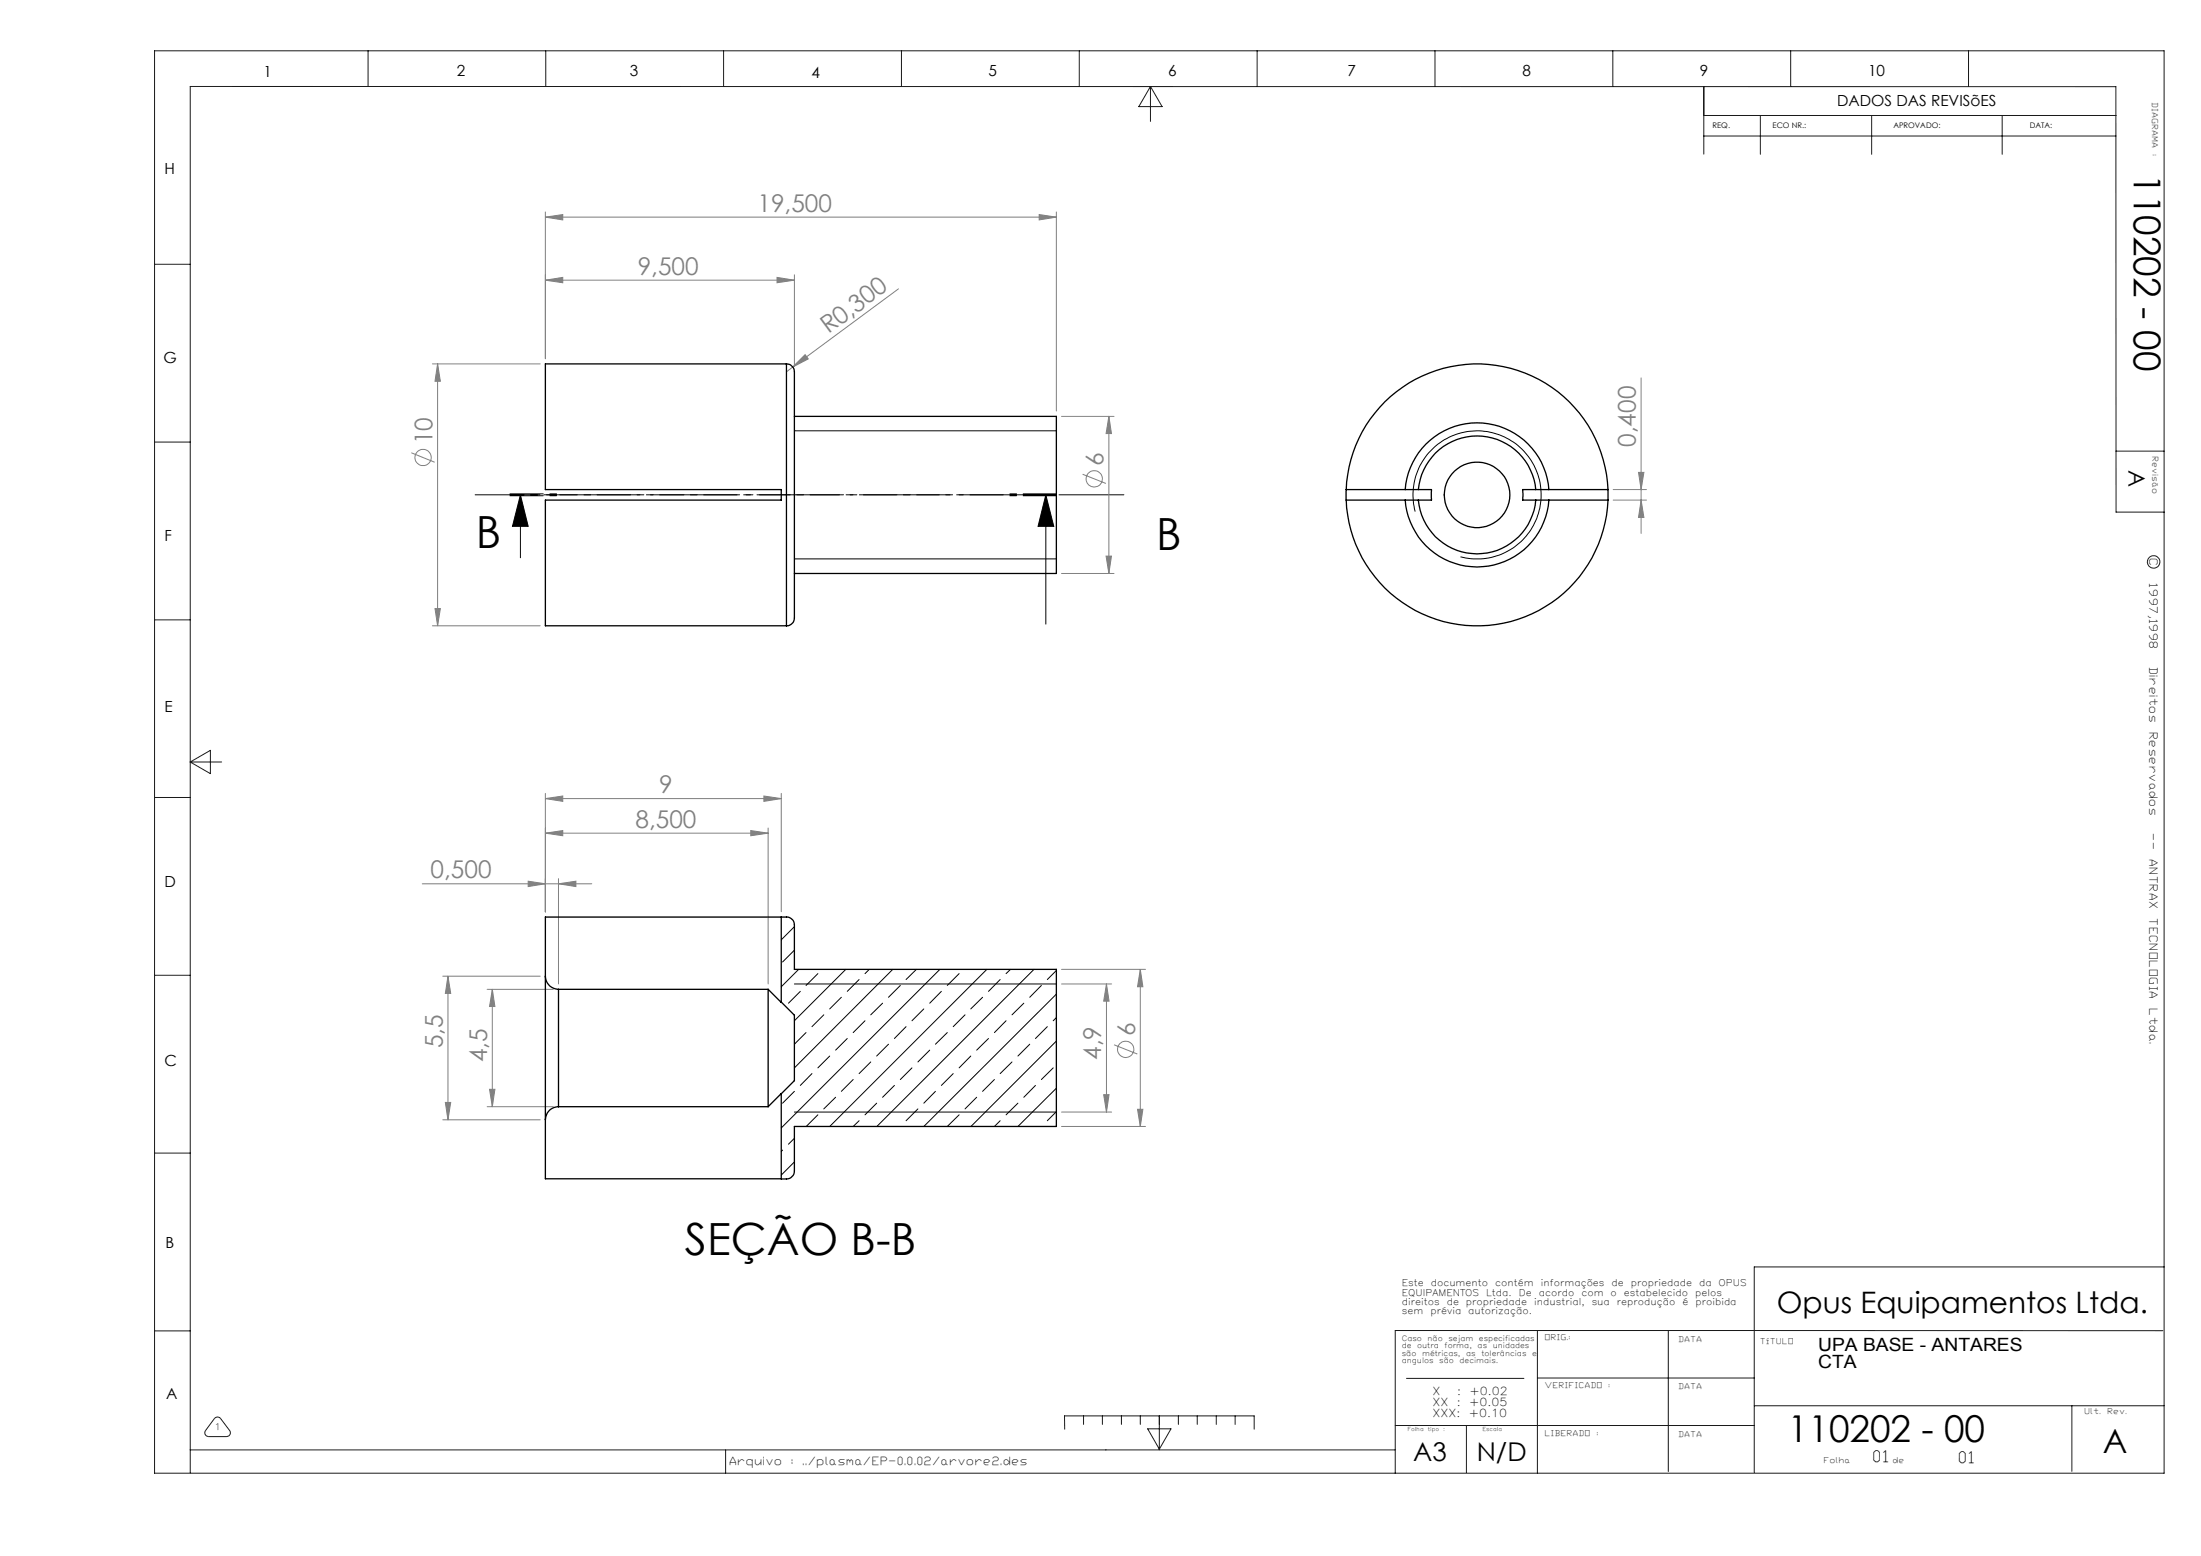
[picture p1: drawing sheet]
<svg xmlns="http://www.w3.org/2000/svg" width="420mm" height="297mm" viewBox="0 0 420 297" stroke-linecap="round" stroke-linejoin="round" font-family="sans-serif">
<g fill="none" stroke="#808080" stroke-width=".19">
<path d="M104.1 41.4l3.3-.4v1zM104.1 53.5l3.3-.6v1.1zM104.1 40.5v28M104.1 41.4h97.5M104.1 53.5h47.5M148.3 52.9l3.3 .6-3.3 .5zM151.6 52.5v17.5M171.4 55.1l-20.1 15M198.3 41l3.3 .4-3.3 .6zM201.6 40.5v38M82.5 69.5h20.6M83.5 69.5l.5 3.3h-1z"/>
<path d="M83.5 69.5v49.9M151.3 70.1l-1.2 .9M153.6 67.7l.6 .8-2.9 1.6zM202.6 79.5h10M211.6 79.5l.5 3.3h-1zM211.6 79.5v30M313.2 72.1v29.7M78.5 86.4l4.4 1.8M206.6 90.5l4.4 1.8M307.8 93.4h6.4M307.8 95.5h6.4M312.7 90.2h1l-.5 3.2z"/>
<path d="M313.2 95.5l.5 3.3h-1zM82.5 119.4h20.6M83 116.2h1l-.5 3.2zM202.6 109.5h10M211.1 106.1h1l-.5 3.4zM104.1 159l3.3-.5v1zM104.1 152.4l3.3-.5v1.1zM104.1 151.4v22.7M104.1 159h42.5M104.1 152.4h45M143.3 158.5l3.3 .5-3.3 .5zM145.8 151.9l3.3 .5-3.3 .6z"/>
<path d="M146.6 158v29.8M149.1 151.4v22.6M80.6 168.7h32.3M100.8 168.2l3.3 .5-3.3 .5zM106.6 168.7l3.3-.5v1zM106.6 167.7v20.1M84.5 186.3h18.6M85.5 186.3l.5 3.3h-1zM85.5 186.3v27.4M93 188.8h12.6M93.9 188.8l.5 3.3h-1zM93.9 188.8v22.4"/>
<path d="M202.6 187.8h9.5M202.6 185h16M211.1 187.8l.5 3.3h-1zM211.1 187.8v24.5M212.6 199.4l4.4 1.8M217.6 185l.5 3.3h-1zM217.6 185v30M84.5 213.7h18.6M85 210.4h1l-.5 3.3zM93 211.2h12.6M93.4 207.9h1l-.5 3.3zM202.6 212.3h9.5"/>
<path d="M202.6 215h16M210.6 208.9h1l-.5 3.4zM217.1 211.7h1l-.5 3.3z"/>
<circle cx="80.7" cy="87.3" r="1.56"/>
<circle cx="208.8" cy="91.4" r="1.55"/>
<circle cx="214.8" cy="200.3" r="1.55"/>
</g>
<path d="M99.3 94.5l1.5 6h-3zM99.3 94.5v12M151.6 82.2h50M199.6 94.5l1.5 6h-3zM199.6 94.5v24.6M270.1 97.6a12.2 12.2 0 0 1 10.7-15.3 12.2 12.2 0 0 1 13.3 13.2 12.2 12.2 0 0 1-15.4 10.8M151.6 106.7h50M151.6 187.8h50M151.6 212.3h50" fill="none" stroke="#000" stroke-width=".19"/>
<g fill="none" stroke="#191924" stroke-width=".19">
<path d="M29.5 9.7h383.5v271.5h-383.5zM70.2 9.7v6.8M104.1 9.7v6.8M138.1 9.7v6.8M172 9.7v6.8M206 9.7v6.8M219.5 16.5v6.7M219.5 16.5l2.3 3.9h-4.5zM239.9 9.7v6.8M273.8 9.7v6.8M307.8 9.7v6.8M325.1 16.5v12.9"/>
<path d="M341.7 9.7v6.8M375.6 9.7v6.8M325.1 22h78.7M325.1 26h78.7M335.9 22v7.5M357.2 22v7.5M382.1 22v7.5M29.5 50.4h6.8M29.5 84.4h6.8M403.8 86.1h9.2M413 97.8h-9.2v-81.3h-367.5v264.6M29.5 118.3h6.8"/>
<path d="M29.5 152.2h6.8M36.3 145.4h6M36.3 145.4l3.8-2.2v4.5zM29.5 186.2h6.8M29.5 220.1h6.8M29.5 254h6.8M293.4 254v27.2M318.3 254v26.9M412.7 254h-146.5v27.2M413 241.8h-78.2v39.3M36.3 276.8h229.9M40.9 270.8a.74 .74 0 0 1 1.2 0l1.7 2.2a.72 .72 0 0 1 .1 .8 .72 .72 0 0 1-.6 .4h-3.5a.73 .73 0 0 1-.6-1.2z"/>
<path d="M138.5 276.8v4.4M203.2 272.8l-.1-2.5h36.2v2.5M206.8 270.3v1.6M210.4 270.3v1.6M214 270.3v1.6M217.6 270.3v1.6M219 272.7h4.4l-2.2 3.9zM221.2 270.3v6.4M224.9 270.3v1.6M228.5 270.3v1.6M232.1 270.3v1.6M235.7 270.3v1.6"/>
<path d="M266.2 272.1h68.6M268.4 263.1h22.4M279.8 272.1v9M293.4 263h41.4M334.8 268.3h78.2M395.4 268.3v12.5"/>
<circle cx="411" cy="107.2" r="1.19"/>
</g>
<path d="M214.5 94.4h-123.8" fill="none" stroke="#000" stroke-width=".19" stroke-dasharray="15.2 1.3 1.3 1.3" stroke-dashoffset="2.9"/>
<path d="M97.3 94.3h10M97.3 94.6h10M201.6 94.4h-104.3M201.6 94.3h-10M201.6 94.6h-10" fill="none" stroke="#000" stroke-width=".19" stroke-dasharray="6.3 1.3 1.3 1.3"/>
<path d="M199.6 94.5l1.5 6h-3zM99.3 94.5l1.5 6h-3z" fill="#000"/>
<g fill="#808080">
<path d="M153.6 67.7l.6 .8-2.9 1.6z"/>
<path d="M104.1 41.4l3.3-.4v1zM198.3 41l3.3 .4-3.3 .6zM104.1 53.5l3.3-.6v1.1zM148.3 52.9l3.3 .6-3.3 .5zM100.8 168.2l3.3 .5-3.3 .5zM106.6 168.7l3.3-.5v1zM104.1 159l3.3-.5v1zM143.3 158.5l3.3 .5-3.3 .5zM104.1 152.4l3.3-.5v1.1zM145.8 151.9l3.3 .5-3.3 .6z"/>
<path d="M210.6 208.9h1l-.5 3.4zM211.1 187.8l.5 3.3h-1z"/>
<path d="M217.6 185l.5 3.3h-1zM217.1 211.7h1l-.5 3.3z"/>
<path d="M83.5 69.5l.5 3.3h-1zM83 116.2h1l-.5 3.2zM211.6 79.5l.5 3.3h-1zM211.1 106.1h1l-.5 3.4zM312.7 90.2h1l-.5 3.2zM313.2 95.5l.5 3.3h-1zM93.9 188.8l.5 3.3h-1zM93.4 207.9h1l-.5 3.3zM85.5 186.3l.5 3.3h-1zM85 210.4h1l-.5 3.3z"/>
</g>
<g fill="none" stroke="#000" stroke-width=".25">
<path d="M150.1 69.5a1.6 1.6 0 0 1 1.5 2v45.6a1.94 1.94 0 0 1-1.2 2.3h-.3M150.1 69.5h-46v23.9h45v2.1h-45v23.9h46M150.1 69.5v49.9M151.6 79.5h50v30h-50M256.9 95.5a25 25 0 0 0 25 24 25 25 0 0 0 24.9-24M256.9 93.4a25 25 0 0 1 25-24 25 25 0 0 1 24.9 24M256.9 93.4v2.1M256.9 95.5h11.2M256.9 93.4h11.2M268.1 93.4h2.6M268.1 93.4a13.7 13.7 0 0 1 13.8-12.7 13.7 13.7 0 0 1 13.7 12.7M268.1 95.5a13.7 13.7 0 0 0 13.8 12.7 13.7 13.7 0 0 0 13.7-12.7"/>
<path d="M268.1 95.5h2.6M270.7 93.4a11.2 11.2 0 0 1 11.2-10.2 11.2 11.2 0 0 1 11.2 10.2M270.7 95.5a11.2 11.2 0 0 0 11.2 10.2 11.2 11.2 0 0 0 11.2-10.2M270.7 93.4h2.5v2.1h-2.5M293.1 93.4h2.5M293.1 95.5h2.5M293.1 93.4h-2.6v2.1h2.6M295.6 95.5h11.2M295.6 93.4h11.2M306.8 93.4v2.1M149.1 175v16.3M104.1 186.3v-11.3h46a1.51 1.51 0 0 1 1.5 1.5v8.5h50v30h-50v8.5a1.57 1.57 0 0 1-1.5 1.5h-1v-16.3"/>
<path d="M104.1 186.3a2.56 2.56 0 0 0 2.5 2.5M104.1 186.3v27.4M106.6 188.8v22.4M106.6 188.8h40M146.6 188.8v22.4M146.6 188.8l2.5 2.5M149.1 191.3l2.5 2.5v12.5l-5 4.9M104.1 213.7v11.3h45M106.6 211.2a2.52 2.52 0 0 0-2.5 2.5M106.6 211.2h40"/>
<circle cx="281.8" cy="94.5" r="6.3"/>
</g>
<g fill="none" stroke="#000" stroke-width=".19">
<path d="M151.6 176.9l-2.5 2.5M151.6 181.4l-2.3 2.2M152.4 185l-3.3 3.3M152.7 189.2l-2.2 2.3M153.8 197.1l-2.2 2.2M156.1 185.8l-2.3 2.3M157.2 193.7l-2.3 2.3M160.5 190.4l-2.2 2.2M161.4 185l-9.8 9.8M161.7 198.2l-2.2 2.2M163.9 187l-2.2 2.2M165.1 194.8l-2.3 2.3"/>
<path d="M165.9 185l-.8 .8M168.4 191.5l-2.2 2.2M169.5 199.3l-2.2 2.3M170.4 185l-18.8 18.8M171.8 188.1l-2.3 2.3M172.9 196l-2.2 2.2M174.9 185l-2 2M176.3 192.6l-2.3 2.2M179.4 185l-30.3 30.3M179.6 189.2l-2.2 2.3M180.8 197.1l-2.3 2.2M183 185.8l-2.2 2.3"/>
<path d="M184.1 193.7l-2.2 2.3M187.5 190.4l-2.3 2.2M188.3 185l-30 30M188.6 198.2l-2.2 2.2M190.9 187l-2.3 2.2M192 194.8l-2.2 2.3M192.8 185l-.8 .8M195.4 191.5l-2.3 2.2M196.5 199.3l-2.3 2.3M197.3 185l-30 30M198.7 188.1l-2.2 2.3M199.8 196l-2.2 2.2"/>
<path d="M201.6 189.8l-25.3 25.2M201.6 198.7l-16.3 16.3M201.6 185.2l-1.8 1.8M201.6 194.2l-.6 .6M149.3 219.5l-.2 .3M151.6 208.3l-2.3 2.3M151.6 217.3l-1.1 1.1M154.9 204.9l-2.2 2.3M156.1 212.8l-2.3 2.2M158.3 201.6l-2.2 2.2M159.5 209.4l-2.3 2.3M162.8 206.1l-2.3 2.2"/>
<path d="M163.9 213.9l-1.1 1.1M166.2 202.7l-2.3 2.2M167.3 210.6l-2.2 2.2M170.7 207.2l-2.3 2.2M174 203.8l-2.2 2.3M175.2 211.7l-2.3 2.2M177.4 200.4l-2.2 2.3M178.5 208.3l-2.2 2.3M181.9 204.9l-2.3 2.3M183 212.8l-2.2 2.2M185.2 201.6l-2.2 2.2M186.4 209.4l-2.3 2.3"/>
<path d="M189.8 206.1l-2.3 2.2M190.9 213.9l-1.1 1.1M193.1 202.7l-2.2 2.2M194.2 210.6l-2.2 2.2M197.6 207.2l-2.2 2.2M201 203.8l-2.3 2.3M201.6 207.7l-7.4 7.3M201.6 212.2l-1.8 1.7M151.6 221.8l-2.5 2.5"/>
</g>
<g font-size="8.5">
<text x="90.8" y="104.6">B</text>
<text x="220.6" y="105">B</text>
<text x="130.7" y="239.6">SEÇÃO B-B</text>
</g>
<g font-size="7.1">
<text x="407.2" y="33.2" transform="rotate(90 407.2 33.2)">110202 - 00</text>
<text x="341.2" y="275.3">110202 - 00</text>
</g>
<text font-size="6.3" x="401.3" y="277.4">A</text>
<text font-size="5.6" x="339.1" y="250.7">Opus Equipamentos Ltda.</text>
<g font-size="4.9">
<text x="269.7" y="278.9">A3</text>
<text x="281.8" y="278.9">N/D</text>
</g>
<g font-size="4.7" fill="#808080">
<text x="144.6" y="40.4">19,500</text>
<text x="121.7" y="52.4">9,500</text>
<text x="158.1" y="63.8" transform="rotate(-37 158.1 63.8)">R0,300</text>
<text x="82.5" y="84.8" transform="rotate(-90 82.5 84.8)">10</text>
<text x="210.6" y="88.9" transform="rotate(-90 210.6 88.9)">6</text>
<text x="312.2" y="85.3" transform="rotate(-90 312.2 85.3)">0,400</text>
<text x="125.8" y="151.4">9</text>
<text x="121.3" y="158">8,500</text>
<text x="82.2" y="167.7">0,500</text>
<text x="216.6" y="197.8" transform="rotate(-90 216.6 197.8)">6</text>
<text x="84.5" y="200.1" transform="rotate(-90 84.5 200.1)">5,5</text>
<text x="92.9" y="202.8" transform="rotate(-90 92.9 202.8)">4,5</text>
<text x="210.1" y="202.3" transform="rotate(-90 210.1 202.3)">4,9</text>
</g>
<text font-size="4.4" x="406.2" y="89.7" transform="rotate(90 406.2 89.7)">A</text>
<g font-size="3.5">
<text x="346.9" y="257.8">UPA BASE - ANTARES</text>
<text x="346.9" y="261.1">CTA</text>
</g>
<g font-size="3">
<text x="357.6" y="279.1">01</text>
<text x="373.9" y="279.2">01</text>
</g>
<g font-size="2.9">
<text x="50.3" y="14.7">1</text>
<text x="87.2" y="14.6">2</text>
<text x="120.2" y="14.6">3</text>
<text x="154.8" y="15">4</text>
<text x="188.7" y="14.6">5</text>
<text x="222.9" y="14.6">6</text>
<text x="257.1" y="14.6">7</text>
<text x="290.5" y="14.6">8</text>
<text x="324.4" y="14.6">9</text>
<text x="356.5" y="14.4">10</text>
<text x="350.6" y="20.3">DADOS DAS REVISõES</text>
<text x="31.4" y="33.1">H</text>
<text x="31.2" y="69.4">G</text>
<text x="31.4" y="103.3">F</text>
<text x="31.4" y="135.8">E</text>
<text x="31.4" y="169.4">D</text>
<text x="31.4" y="203.4">C</text>
<text x="31.6" y="238.2">B</text>
<text x="31.7" y="267">A</text>
</g>
<g font-size="2.1">
<text x="410.2" y="106.7" transform="rotate(90 410.2 106.7)">C</text>
<text x="410.2" y="111.6" transform="rotate(90 410.2 111.6)">1997,1998</text>
<text x="410.2" y="127.5" transform="rotate(90 410.2 127.5)">Direitos</text>
<text x="410.2" y="139.9" transform="rotate(90 410.2 139.9)">Reservados</text>
<text x="410.2" y="159.3" transform="rotate(90 410.2 159.3)">--</text>
<text x="410.2" y="164.1" transform="rotate(90 410.2 164.1)">ANTRAX</text>
<text x="410.2" y="175.4" transform="rotate(90 410.2 175.4)">TECNOLOGIA</text>
<text x="410.2" y="192.7" transform="rotate(90 410.2 192.7)">Ltda.</text>
<text x="273.3" y="266.3">X</text>
<text x="273.3" y="268.4">XX</text>
<text x="278" y="268.4">:</text>
<text x="278.1" y="266.3">:</text>
<text x="280.3" y="268.4">+0.05</text>
<text x="280.4" y="266.3">+0.02</text>
<text x="273.3" y="270.5">XXX:</text>
<text x="280.3" y="270.5">+0.10</text>
<text x="139.3" y="279.7">Arquivo</text>
<text x="151.2" y="279.7">:</text>
<text x="153.3" y="279.7">../plasma/EP-0.0.02/arvore2.des</text>
</g>
<g font-size="1.8">
<text x="267.5" y="245.6">Este</text>
<text x="273" y="245.6">documento</text>
<text x="285.3" y="245.6">contém</text>
<text x="294" y="245.6">informações</text>
<text x="307.5" y="245.6">de</text>
<text x="311.2" y="245.6">propriedade</text>
<text x="324.2" y="245.6">da</text>
<text x="328" y="245.6">OPUS</text>
<text x="267.5" y="247.3">EQUIPAMENTOS</text>
<text x="267.5" y="249.1">direitos</text>
<text x="267.5" y="250.8">sem</text>
<text x="273" y="250.8">prévia</text>
<text x="276.1" y="249.1">de</text>
<text x="279.7" y="249.1">propriedade</text>
<text x="280.2" y="250.8">autorização.</text>
<text x="283.6" y="247.3">Ltda.</text>
<text x="289.8" y="247.3">De</text>
<text x="292.7" y="249.1">industrial,</text>
<text x="293.6" y="247.3">acordo</text>
<text x="301.8" y="247.3">com</text>
<text x="303.7" y="249.1">sua</text>
<text x="307.4" y="247.3">o</text>
<text x="308.5" y="249.1">reprodução</text>
<text x="309.9" y="247.3">estabelecido</text>
<text x="321" y="249.1">é</text>
<text x="323.5" y="247.3">pelos</text>
<text x="323.5" y="249.1">proibida</text>
</g>
<text font-size="1.7" x="40.9" y="273">1</text>
<g font-size="1.5">
<text x="410.7" y="19.7" transform="rotate(90 410.7 19.7)">DIAGRAMA</text>
<text x="326.8" y="24.4">REQ.</text>
<text x="338.3" y="24.4">ECO NR.:</text>
<text x="361.3" y="24.4">APROVADO:</text>
<text x="387.3" y="24.4">DATA:</text>
<text x="410.7" y="29.6" transform="rotate(90 410.7 29.6)">:</text>
<text x="410.7" y="87.3" transform="rotate(90 410.7 87.3)">Revisão</text>
<text x="294.9" y="255.8">ORIG.:</text>
<text x="320.4" y="256.1">DATA</text>
<text x="336" y="256.6">TÍTULO</text>
<text x="294.9" y="265">VERIFICADO</text>
<text x="307.1" y="265">:</text>
<text x="320.4" y="265.2">DATA</text>
<text x="397.9" y="270">Ult.</text>
<text x="402.3" y="270">Rev.</text>
<text x="294.9" y="274">LIBERADO</text>
<text x="304.8" y="274">:</text>
<text x="320.4" y="274.2">DATA</text>
<text x="348.2" y="279.2">Folha</text>
<text x="361.3" y="279.2">de</text>
</g>
<g font-size="1.4">
<text x="267.5" y="256">Caso</text>
<text x="267.5" y="257.4">de</text>
<text x="270.4" y="257.4">outra</text>
<text x="272.4" y="256">não</text>
<text x="275.7" y="257.4">forma,</text>
<text x="276.4" y="256">sejam</text>
<text x="282" y="257.4">as</text>
<text x="282.2" y="256">especificadas</text>
<text x="284.9" y="257.4">unidades</text>
<text x="267.5" y="258.8">são</text>
<text x="267.5" y="260.2">angulos</text>
<text x="271.4" y="258.8">métricas,</text>
<text x="274.7" y="260.2">são</text>
<text x="278.5" y="260.2">decimais.</text>
<text x="279.8" y="258.8">as</text>
<text x="282.7" y="258.8">tolerâncias</text>
<text x="292.4" y="258.8">e</text>
</g>
<g font-size="1">
<text x="268.6" y="273.1">Folha</text>
<text x="272.5" y="273.1">tipo</text>
<text x="275.4" y="273.1">:</text>
<text x="282.9" y="273.1">Escala</text>
</g>
</svg>
